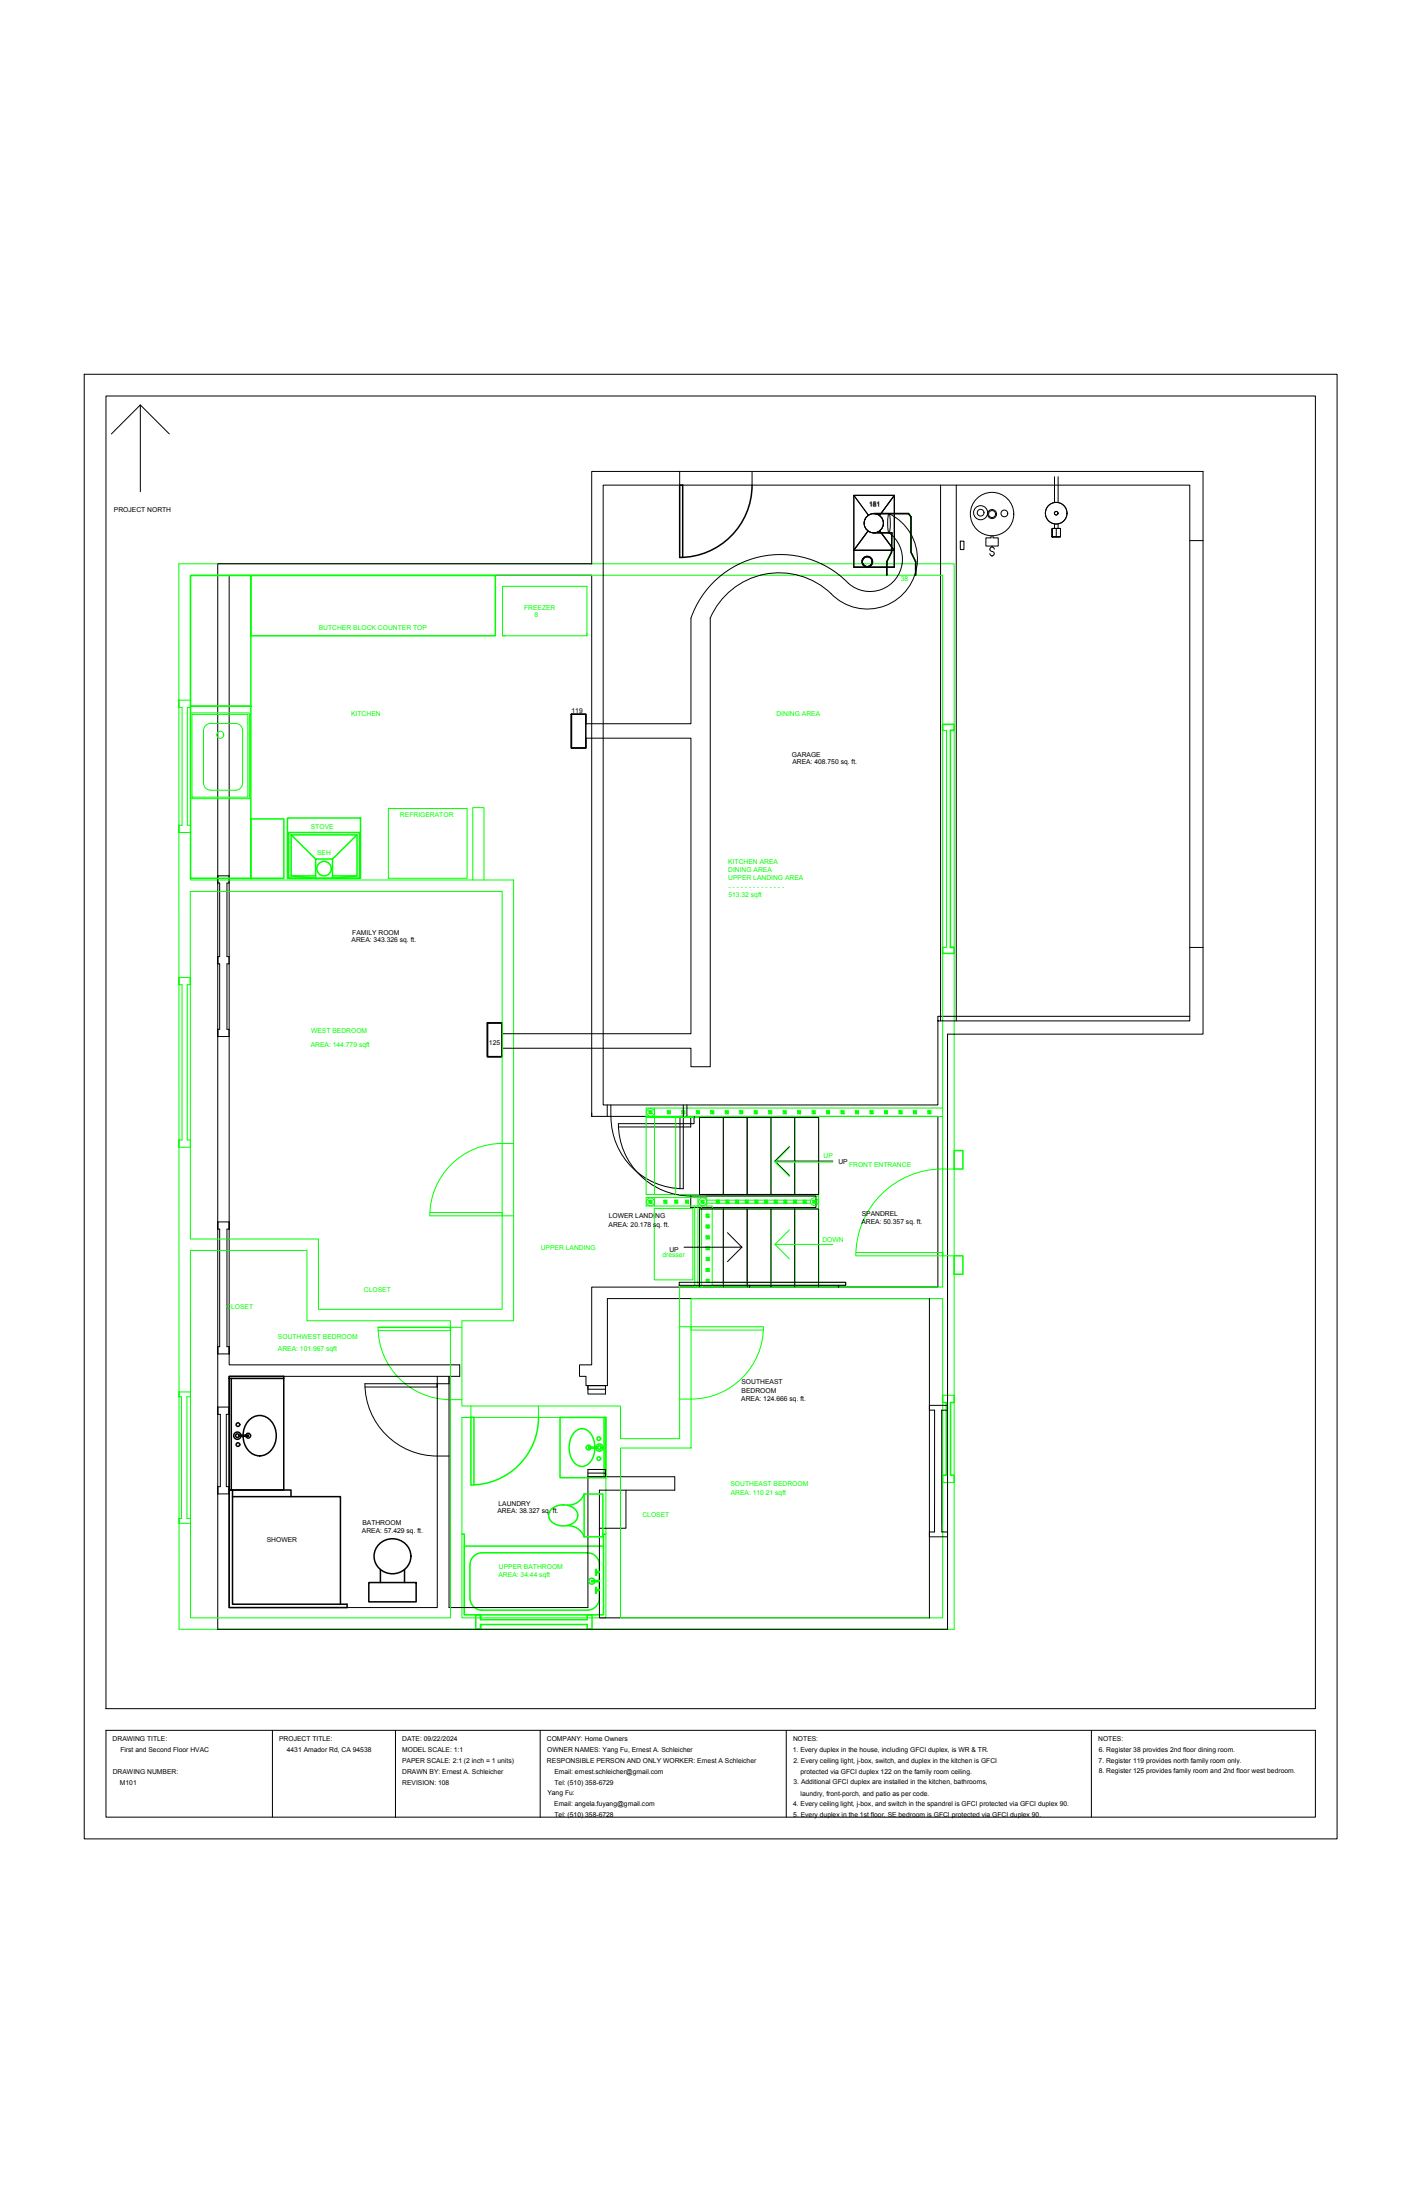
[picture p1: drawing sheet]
<svg xmlns="http://www.w3.org/2000/svg" width="279mm" height="432mm" viewBox="0 0 279 432" stroke-linecap="round" stroke-linejoin="round" font-family="sans-serif">
<!-- layer: A101-Floorplan-1st-floor -->
<g fill="none" stroke="#000" stroke-width=".2">
<path d="M133.4 92.5v2.7M147.6 92.5v2.7M167.5 97.2v14.1h8v-14.1M167.5 97.2h8l-2.9 4M167.5 97.2l2.9 3.9M184.5 95.2v105.2M187.6 95.2v105.2M206.9 93.6v5M207.6 93.6v5M42.7 110.7h73.4v-18.2h119.9v110.5h-50.1v116.8h-143.2zM170.3 104.2l-2.8 3.8h8M172.6 104.2l2.9 3.9"/>
<path d="M188.4 106.2h.7v1.7h-.7zM194.5 105.2v.4h-1.1v1.6h2.5v-1.6h-1.1v-.4M194.6 107.2v.2M194.6 109.1v.1M194.7 108.2a.43 .43 0 0 1 .4 .5 .43 .43 0 0 1-.4 .4 .43 .43 0 0 1-.5-.4M195.1 107.8a.43 .43 0 0 0-.4-.4 .43 .43 0 0 0-.5 .4 .43 .43 0 0 0 .5 .4M206.4 103.7h1.7v1.7h-1.7h1.7v-1.7h-1.7v1.7zM206.9 102.8v.9M207.2 103.7v1.7M207.6 102.8v.9M233.4 106.1h2.6M42.7 173.3h.4v14.5h-.4"/>
<path d="M42.7 171.9h2.3M44.9 171.9v1.4M45 173.3h-.5v14.5h.5M42.7 189.2h.4v12.8h-.4M44.9 187.8v1.4M45 189.2h-.5v12.8h.5M233.4 199.5h-49.4v17.4h-65.7v-121.7h115.1v105.2h-49.4M233.4 186h2.6M42.7 203.4h2.3M44.9 202v1.4M116.1 219.1v-106.2h-71.1v155h45.2v2.2h-45.2v45.4h40.8v-45.4M116.1 219.1h67.9v33.5h-67.9v15.3h-2.4v2.2h1.3v1.9h4.2v-17.1h63.2v62.6h-64.8v-25h14.8v-2.7h-17"/>
<path d="M116.1 218.5v.6M119.1 216.9v2.2M119.9 216.9v2.2M119.9 219.1a14.2 14.2 0 0 0 14.2 14.2M134.1 219.1h-.7v14.2M134.1 216.9v16.4M134.8 216.9v2.2M135.5 219.1v1.4h.7v-1.4M137.3 219.3h23.3v15.1h-23.3zM141.9 219.3v15.1M146.6 219.3v15.1M151.3 219.3v15.1"/>
<path d="M155.9 219.3v15.1M42.7 239.8h2.3M121.3 221.2h14.2v-.7h-14.2a14.2 14.2 0 0 0 14.2 14.2M135.5 234.7h24.6v2.3h-24.6zM141.9 237.3v15.3M146.6 237.3v15.3M151.3 237.3v15.3M154.9 225.1l-2.9 2.8M155.9 237.3v15.3M163.4 227.9h-11.4l2.9 2.8M42.7 241.2h.4v23.1h-.4M45 241.2h-.5v23.1h.5"/>
<path d="M133.3 251.7h32.6v.6h-32.6zM137.3 252.6v-15.3h23.3v15.3M142.7 241.9l2.9 2.9h-11.4M145.6 244.8l-2.9 2.8M147 252.3v.3M147.1 252.3v.3M164.5 252.3v.3M164.6 252.3v.3M42.7 276.2h2.3M42.7 277.6h.5v14.2h-.5M42.7 265.7h2.3M45 277.6h-.6v14.2h.6"/>
<path d="M71.6 272.2h14.2M88.1 271.6h-16.5a14.2 14.2 0 0 0 14.2 14.2h2.3M88.1 270.1v45.4h27.3v-27.1h3.4v1.4M115.4 272h3.4v1.6h-3.4zM115.4 272v.7h3.4M182.4 276.8h1v23.9h-1M182.4 275.8h3.5M185.9 276.8h-1.1v23.9h1.1M42.7 293.2h2.3M115.4 289.1h3.4M122.8 292.5v7.5h-5.2M182.4 301.6h3.5"/>
<circle cx="170.2" cy="110.2" r=".95"/>
<circle cx="171.4" cy="102.7" r="1.89"/>
<circle cx="192.4" cy="100.6" r="1.38"/>
<circle cx="192.4" cy="100.6" r=".66"/>
<circle cx="194.6" cy="100.9" r="4.3"/>
<circle cx="194.7" cy="100.9" r=".88"/>
<circle cx="194.7" cy="100.9" r=".68"/>
<circle cx="197.1" cy="100.8" r=".66"/>
<circle cx="207.2" cy="100.7" r="2.12"/>
<circle cx="207.2" cy="100.7" r=".35"/>
</g>
<!-- layer: A201-Floorplan-2nd-floor -->
<g fill="none" stroke="#0f0" stroke-width=".2">
<path d="M35.1 110.7h152.1v209.1h-152.1zM37.3 112.9h147.7v139.7h-51.7v29.8h-11.6v-6.4h-31.1v-16.8h10.2v-86.5h-63.4zM98.6 115.1h16.6v9.7h-16.6zM35.1 137.4h2.3v1.4h-.6v23.2h.6v1.4h-2.3M35.1 138.8h.6v23.2h-.6M37.4 139.9h11.5v16.9h-11.5zM115.2 124.3v.5M37.7 140.2h10.9v16.3h-10.9zM46.2 142h-4.8a1.42 1.42 0 0 0-1.5 1.4v10.3a1.42 1.42 0 0 0 1.5 1.4h4.8M46.2 142a1.42 1.42 0 0 1 1.4 1.4M47.6 143.4v10.3M47.6 153.7a1.42 1.42 0 0 1-1.4 1.4"/>
<path d="M76.2 158.7h15.4v13.7h-15.4zM185 143.4h.7v42.5h-.7M37.3 175h61.2v82h-36v-13.8h-25.1zM92.8 172.7v-14.2h2.2v14.2M35.1 193.3h.6v30.5h-.6M35.1 191.8h2.2M37.3 193.3h-.6v30.5h.7v1.4h-2.3M126.8 219.3h33.8v33.3v-15.3h-23.3v15.3M126.8 219.1h58.2M127.3 218h.6v.6l-.6-.6v.6h.6M127.6 218v.6M127.9 218l-.6 .6"/>
<path d="M128.4 217.5v16.9M130.9 218h.6v.6l-.6-.6v.6h.6M131.2 218v.6M131.5 218l-.6 .6M132.6 219.3v15.1M133.8 218h.6v.6l-.6-.6v.6h.6M134.1 218v.6M134.4 218l-.6 .6M136.6 218h.6v.6l-.6-.6v.6h.6M136.9 218v.6M137.2 218l-.6 .6M137.3 219.3v15.1"/>
<path d="M139.5 218h.6v.6l-.6-.6v.6h.6M139.8 218v.6M140.1 218l-.6 .6M141.9 219.3v15.1M142.3 218h.6v.6l-.6-.6v.6h.6M142.6 218v.6M142.9 218l-.6 .6M145.1 218h.6v.6l-.6-.6v.6h.6M145.4 218v.6M145.7 218l-.6 .6M146.6 219.3v15.1M148 218h.6v.6l-.6-.6v.6h.6"/>
<path d="M148.3 218v.6M148.6 218l-.6 .6M150.8 218h.6v.6l-.6-.6v.6h.6M151.1 218v.6M151.3 219.3v15.1M151.4 218l-.6 .6M153.7 218h.6v.6l-.6-.6v.6h.6M154 218v.6M154.3 218l-.6 .6M155.9 219.3v15.1M156.5 218h.6v.6l-.6-.6v.6h.6M156.8 218v.6"/>
<path d="M157.1 218l-.6 .6M159.3 218h.6v.6l-.6-.6v.6h.6M159.6 218v.6M159.9 218l-.6 .6M162.2 218h.6v.6l-.6-.6v.6h.6M162.5 218v.6M162.8 218l-.6 .6M165 218h.6v.6l-.6-.6v.6h.6M165.3 218v.6M165.6 218l-.6 .6M167.9 218h.6v.6l-.6-.6v.6h.6M168.2 218v.6"/>
<path d="M168.5 218l-.6 .6M170.7 218h.6v.6l-.6-.6v.6h.6M171 218v.6M171.3 218l-.6 .6M173.5 218h.6v.6l-.6-.6v.6h.6M173.8 218v.6M174.1 218l-.6 .6M176.4 218h.6v.6l-.6-.6v.6h.6M176.7 218v.6M177 218l-.6 .6M179.2 218h.6v.6l-.6-.6v.6h.6M179.5 218v.6"/>
<path d="M179.8 218l-.6 .6M182.1 218h.6v.6l-.6-.6v.6h.6M182.4 218v.6M182.7 218l-.6 .6M185 217.5h-58.2v16.9h33.8M84.3 238h14.2v.6M100.8 224.4a15.5 15.5 0 0 0-10.7 2.8 14.2 14.2 0 0 0-5.8 11.4h16.5M127.3 235.6h.6v.6l-.6-.6v.6h.6M127.6 235.6v.6M127.9 235.6l-.6 .6M128.4 237.2h7.5v14h-7.5zM128.4 235.1v1.6"/>
<path d="M130.3 235.6h.5v.5l-.5-.5v.5h.5M130.6 235.6v.6M130.8 235.6l-.5 .5M132.4 235.6h.6v.5l-.6-.5v.5h.6M132.7 235.6v.6M133 235.6l-.6 .5M134.5 235.6h.6v.5l-.6-.5v.5h.6M134.8 235.6v.6M135.1 235.6l-.6 .5M136.3 236.7v15.9h3.4v-15.9h-12.9v-1.6h11.9v1.6M136.9 235.1v17.5M137.5 235.6h.6v.5l-.6-.5v.5h.6"/>
<path d="M137.7 236.7v15.9M137.8 235.6v.6M138.1 235.6l-.6 .5M138.5 238.3h.6v.6l-.6-.6v.6h.6M138.7 234.7h21.9M138.7 236.2h20.4M138.7 235.6h20.4M138.8 238.3v.6M139.1 238.3l-.6 .6M140.5 235.6h.6v.5l-.6-.5v.5h.6M140.8 235.6v.6M141.1 235.6l-.6 .5"/>
<path d="M141.9 237.3v15.3M142.4 235.6h.6v.5l-.6-.5v.5h.6M142.7 235.6v.6M143 235.6l-.6 .5M144.3 235.6h.6v.5l-.6-.5v.5h.6M144.6 235.6v.6M144.9 235.6l-.6 .5M146.2 235.6h.6v.5l-.6-.5v.5h.6M146.5 235.6v.6M146.6 237.3v15.3M146.8 235.6l-.6 .5M148.1 235.6h.6v.5l-.6-.5v.5h.6"/>
<path d="M148.4 235.6v.6M148.7 235.6l-.6 .5M150 235.6h.6v.5l-.6-.5v.5h.6M150.3 235.6v.6M150.6 235.6l-.6 .5M151.3 237.3v15.3M151.9 235.6h.6v.5l-.6-.5v.5h.6M152.2 235.6v.6M152.5 235.6l-.6 .5M153.8 235.6h.6v.5l-.6-.5v.5h.6M154.1 235.6v.6M154.4 235.6l-.6 .5"/>
<path d="M154.9 225.2l-2.9 2.9M155.7 235.6h.6v.5l-.6-.5v.5h.6M155.9 237.3v15.3M156 235.6v.6M156.3 235.6l-.6 .5M157.6 235.6h.6v.6l-.6-.6v.6h.6M157.9 235.6v.6M158.2 235.6l-.6 .6M159.5 235.6h.6v.6l-.6-.6v.6h.6M159.8 235.6v.6M160.1 235.6l-.6 .6M163.4 228.1h-11.4l2.9 2.8"/>
<path d="M185 229.4h2.2M185 229.4a17 17 0 0 0-17.1 17.1h19.3M37.3 245.4h22.9v13.8h28.2v58.3h-51v-72.1M135.6 254.9h49.4v62.6h-63.3v-33.3h13.9zM138.5 249h.6v.5l-.6-.5v.5h.6v-.5l-.6 .5M138.5 244.7h.6v.6l-.6-.6v.6h.6v-.6l-.6 .6M138.5 242.6h.6v.6l-.6-.6v.6h.6v-.6l-.6 .6M138.5 240.4h.6v.6l-.6-.6v.6h.6v-.6l-.6 .6M138.6 251.1h.5v.6l-.5-.6v.6h.5M138.6 246.8h.5v.6l-.5-.6v.6h.5M138.8 240.4v.6M138.8 242.6v.6"/>
<path d="M138.8 244.7v.6M138.8 249v.6M138.8 246.8v.6M138.8 251.1v.6M139.1 246.8v.6M139.1 251.1l-.5 .6M139.1 246.8l-.5 .6M139.7 251.7h26.2v.6h-26.2M147 252.3v.3M147.1 252.3v.3M154.9 241.4l-2.9 2.8M163.4 244.2h-11.4l2.9 2.9"/>
<path d="M164.5 252.3v.3M164.6 252.3v.3M167.9 245.8h17.1M35.1 273.2h2.3v.9h-.7v23.9h.7v1h-2.3M35.1 274.1h.5v23.9h-.5M74.2 261.2h14.2M74.2 260.5a14.2 14.2 0 0 0 14.2 14.2h2.2M88.4 260.5h2.2M90.6 278.2h28.3v39.3h-28.3zM92.4 276v2.2h-1.8M105.6 276v2.2M133.3 260.4h2.3"/>
<path d="M149.8 261.1h-14.2v-.7h14.2a14.2 14.2 0 0 1-14.2 14.2h-2.3M185 273.9h2.2M185 291h2.2M91.1 303.5v13.4"/>
<circle cx="43.2" cy="144.2" r=".69"/>
<circle cx="127.6" cy="218.3" r=".77"/>
<circle cx="127.6" cy="235.9" r=".77"/>
<circle cx="137.8" cy="235.9" r=".77"/>
<circle cx="159.8" cy="235.9" r=".76"/>
</g>
<!-- layer: Title Block -->
<path d="M20.8 339.6h237.3v17.1h-237.3z" fill="none" stroke="#000" stroke-width=".2"/>
<!-- layer: 00-page-edge -->
<path d="M16.5 73.5h245.8v287.4h-245.8zM20.8 77.7h237.3v257.7h-237.3zM27.5 79.5l5.7 5.7M21.9 85.2l5.6-5.7v17M20.8 339.6h.1M53.5 339.6v17.1M77.6 339.6v17.1M106 339.6v17.1M154.3 339.6v17.1M214.1 339.6v17.1" fill="none" stroke="#000" stroke-width=".2"/>
<!-- layer: A201-Floorplan-2nd-floor -->
<g fill="none" stroke="#0f0" stroke-width=".3">
<path d="M37.4 113h11.8v25.6h-11.8zM49.2 113h48v11.8h-48zM171.4 100.8h6.9l.4 .6v7l1 1.8v2.7M171.5 104.6h3.5l-.1 3.8-.9 1.8v2.7M35.1 137.4v1.4M37.4 138.6h11.8v33.8h-11.8zM185 143.4v-1.2h2.2v1.2h-.7M187.2 143.4h-.7v42.5M35.1 162v1.4M49.2 160.7h6.5v11.7h-6.5zM56.4 160.5h14.3v11.9h-14.3zM56.6 163.4h13.9v9h-13.9z"/>
<path d="M57.1 163.9l4.8 4.7M61.9 171.9h-4.8v-8h12.9v8h-4.8M65.2 168.6v3.8l4.8-.5M70 163.9l-4.8 4.7h-3.3v3.8l-4.8-.5M35.1 191.8v1.5M37.3 191.8v1.5M185 185.9v1.2h2.2v-1.2h-.7M186.5 185.9h.7M35.1 223.8v1.4M187.2 225.8h1.7v3.6h-1.7zM185 245.8v.7M187.2 246.5h1.7v3.6h-1.7z"/>
<path d="M35.1 273.2v.9M74.2 260.5h14.2v.7M105.7 278.2a13.3 13.3 0 0 1-13.3 13.3v-13.3h.6v13.2M109.9 278.2h9v11.8h-9zM118.5 278.2v11.8M185 273.9v1.4h.7v14.2h-.7v1.5M187.2 273.9v1.4h-.7v14.2h.7v1.5M35.1 298v1M108.3 296.1a3.3 3.3 0 0 1 5 .9 2.1 2.1 0 0 1-2.1 2.4 2.77 2.77 0 0 1-3.5-2v-.4zM111.3 299.4a3.4 3.4 0 0 1 3.3 2.2M112.8 281a2.09 2.09 0 0 1 3.5 1 4.7 4.7 0 0 1-1.1 5.5 2.11 2.11 0 0 1-3.1-1.3 4.9 4.9 0 0 1 .7-5.2zM114.6 293.2h3.7v8.4h-3.7"/>
<path d="M114.6 293.2v8.4M114.6 293.2a3.4 3.4 0 0 1-3.3 2.2M117.3 284h-1.8v.2h1.8M90.6 301.1h.5v15.8h27.3v-15.8h.5M91.1 303.5h27.3M92.2 307.1v6.6a2.37 2.37 0 0 0 2.4 2.3h20.6a2.37 2.37 0 0 0 2.4-2.3v-6.6M92.2 307.1a2.37 2.37 0 0 1 2.4-2.3h20.6a2.37 2.37 0 0 1 2.4 2.3M94.3 316.9v1h20.9v-1h1v2.9h-1v-1h-20.9v1M94.3 317.9v-1h-.9v2.9h.9v-1M117 308.5h.6M117 312h.6M117.6 308.7h-.6v.4v-1.1h-.1v1.1h.1"/>
<path d="M117.6 312.2h-.6v.5v-1.1h-.1v1.1h.1M117.6 310.2h-1.5v.3h1.5"/>
<circle cx="63.6" cy="170.5" r="1.42"/>
<circle cx="115.5" cy="284.1" r=".47"/>
<circle cx="117.5" cy="282.4" r=".35"/>
<circle cx="117.5" cy="286.3" r=".35"/>
<circle cx="117.6" cy="284.1" r=".71"/>
<circle cx="117.6" cy="284.1" r=".35"/>
<circle cx="116.1" cy="310.3" r=".59"/>
</g>
<!-- layer: A101-Floorplan-1st-floor -->
<g fill="none" stroke="#000" stroke-width=".3">
<path d="M147.6 95.2a14.2 14.2 0 0 1-14.2 14.2v-14.2h.5v14.2M112.1 140.2h2.8v6.6h-2.8zM42.7 171.9v1.4M42.7 187.8v1.4M42.7 202v1.4M95.6 200.8h2.9v6.6h-2.9zM42.7 239.8v1.4M45 239.8v1.4M42.7 264.3v1.4M42.7 276.2v1.4M45 270.6v-.5h10.7v22.3h-10.3M45 264.3v1.4"/>
<path d="M45 270.6v22.6M45 270.6h10.7M45.4 270.6v21.8M49.1 278.5a3 3 0 0 1 4.8 1.7 4.2 4.2 0 0 1-2.3 5.5 3.3 3.3 0 0 1-3.8-3.1 4.4 4.4 0 0 1 1.3-4.1zM85.8 271.6v.6M42.7 291.8v1.4M45 292.4h.6v22.5h22.5v.6h-23.1zM45 292.4h.4M45.6 293.8h21.2v21.1M45.6 292.4h11.5v1.4M46.9 281.7h1.8v.2h-1.8M72.4 310.6h9.2v3.8h-9.2z"/>
<path d="M74.5 303a3.5 3.5 0 0 1 4.9-.1 3.5 3.5 0 0 1 .2 5 3.5 3.5 0 0 1-5 .1 3.5 3.5 0 0 1-.1-5zM74.6 308v2.6M79.4 308v2.6"/>
<circle cx="46.7" cy="279.6" r=".35"/>
<circle cx="46.6" cy="281.8" r=".71"/>
<circle cx="46.6" cy="281.8" r=".35"/>
<circle cx="46.7" cy="283.5" r=".35"/>
<circle cx="48.7" cy="281.8" r=".47"/>
</g>
<!-- layer: A201-Text -->
<path d="M98.6 124.8h.5" fill="none" stroke="#0f0" stroke-width=".2"/>
<!-- layer: M101-HVAC -->
<g fill="none" stroke="#000" stroke-width=".2">
<path d="M167.5 97.2h8v14.1M167.5 97.2h8l-2.9 4 2.9-4v14.1h-8M167.5 97.2l2.9 3.9M167.5 97.2v14.1M166.5 114.5a18.6 18.6 0 0 0-30.9 6.8M170.3 104.2l-2.8 3.8h8h-8zM172.6 104.2l2.9 3.9-2.9-3.9M174.4 100.8a9.8 9.8 0 0 1 3.7 14.7 9.8 9.8 0 0 1-15 1 14.7 14.7 0 0 0-23.7 4.8M174.4 104.6a6.4 6.4 0 0 1 1.3 9.1 6.4 6.4 0 0 1-9.2 .8M174.4 100.8a7.1 7.1 0 0 1 0 3.8 7.1 7.1 0 0 1 0-3.8zM175.5 108v3.3h-8M135.6 121.3v20.7h-20.7"/>
<path d="M139.4 121.3v88.1h-3.8v-3.7h-37.1M114.9 144.9h20.7v58h-37.1"/>
<circle cx="170.2" cy="110.2" r=".95"/>
<circle cx="170.2" cy="110.2" r="1.06"/>
<circle cx="171.4" cy="102.7" r="1.89"/>
</g>
<path d="M171.4 100.8h6.9l.4 .6v7l1 1.8v2.7M171.5 104.6h3.5l-.1 3.8-.9 1.8v2.7M114.9 142v-1.8h-2.8v6.6h2.8v-1.9M98.5 202.9v-2.1h-2.9v6.6h2.9v-1.7" fill="none" stroke="#000" stroke-width=".3"/>
<g font-size="1.3">
<text x="22.3" y="100.4">PROJECT NORTH</text>
<text x="170.5" y="99.4">181</text>
<text x="112.1" y="139.8">119</text>
<text x="155.4" y="148.7">GARAGE</text>
<text x="155.5" y="150">AREA: 408.750 sq. ft.</text>
<text x="69" y="184.8">AREA: 343.326 sq. ft.</text>
<text x="69.1" y="183.5">FAMILY ROOM</text>
<text x="95.9" y="205.2">125</text>
<text x="164.5" y="228.4">UP</text>
<text x="119.4" y="239.1">LOWER LANDING</text>
<text x="169.1" y="238.7">SPANDREL</text>
<text x="119.4" y="240.8">AREA: 20.178 sq. ft.</text>
<text x="131.3" y="245.7">UP</text>
<text x="169" y="240.3">AREA: 50.357 sq. ft.</text>
<text x="145.4" y="275">AREA: 124.666 sq. ft.</text>
<text x="145.5" y="271.7">SOUTHEAST</text>
<text x="145.5" y="273.4">BEDROOM</text>
<text x="71.1" y="299.3">BATHROOM</text>
<text x="97.6" y="297">AREA: 38.327 sq. ft.</text>
<text x="97.8" y="295.6">LAUNDRY</text>
<text x="52.3" y="302.7">SHOWER</text>
<text x="71" y="300.8">AREA: 57.429 sq. ft.</text>
<text x="22.1" y="341.8">DRAWING TITLE:</text>
<text x="54.8" y="341.8">PROJECT TITLE:</text>
<text x="78.9" y="341.7">DATE: 09/22/2024</text>
<text x="107.3" y="341.7">COMPANY: Home Owners</text>
<text x="155.6" y="341.8">NOTES:</text>
<text x="215.5" y="341.8">NOTES:</text>
<text x="23.6" y="343.9">First and Second Floor HVAC</text>
<text x="56.3" y="343.9">4431 Amador Rd, CA 94538</text>
<text x="78.9" y="343.9">MODEL SCALE: 1:1</text>
<text x="78.9" y="346">PAPER SCALE: 2:1 (2 inch = 1 units)</text>
<text x="107.3" y="346">RESPONSIBLE PERSON AND ONLY WORKER: Ernest A Schleicher</text>
<text x="107.4" y="343.8">OWNER NAMES: Yang Fu, Ernest A. Schleicher</text>
<text x="155.6" y="343.9">1. Every duplex in the house, including GFCI duplex, is WR &amp; TR.</text>
<text x="155.7" y="346">2. Every ceiling light, j-box, switch, and duplex in the kitchen is GFCI</text>
<text x="215.6" y="345.9">7. Register 119 provides north family room only.</text>
<text x="215.6" y="347.9">8. Register 125 provides family room and 2nd floor west bedroom.</text>
<text x="215.6" y="343.8">6. Register 38 provides 2nd floor dining room.</text>
<text x="22.1" y="348.1">DRAWING NUMBER:</text>
<text x="23.5" y="350.3">M101</text>
<text x="78.9" y="350.3">REVISION: 108</text>
<text x="78.9" y="348.1">DRAWN BY: Ernest A. Schleicher</text>
<text x="107.4" y="352.4">Yang Fu:</text>
<text x="108.8" y="348.1">Email: ernest.schleicher@gmail.com</text>
<text x="108.8" y="350.3">Tel: (510) 358-6729</text>
<text x="155.7" y="350.2">3. Additional GFCI duplex are installed in the kitchen, bathrooms,</text>
<text x="157.1" y="348.1">protected via GFCI duplex 122 on the family room ceiling.</text>
<text x="157.1" y="352.4">laundry, front-porch, and patio as per code.</text>
<text x="108.7" y="354.5">Email: angela.fuyang@gmail.com</text>
<text x="108.8" y="356.7">Tel: (510) 358-6728</text>
<text x="155.6" y="354.6">4. Every ceiling light, j-box, and switch in the spandrel is GFCI protected via GFCI duplex 90.</text>
<text x="155.6" y="356.6">5. Every duplex in the 1st floor, SE bedroom is GFCI protected via GFCI duplex 90.</text>
</g>
<g font-size="1.3" fill="#0f0">
<text x="102.8" y="119.7">FREEZER</text>
<text x="176.7" y="114.1">38</text>
<text x="62.5" y="123.6">BUTCHER BLOCK COUNTER TOP</text>
<text x="104.8" y="121.1">8</text>
<text x="68.9" y="140.6">KITCHEN</text>
<text x="152.3" y="140.5">DINING AREA</text>
<text x="78.5" y="160.4">REFRIGERATOR</text>
<text x="61" y="162.6">STOVE</text>
<text x="62.2" y="167.8">SEH</text>
<text x="142.9" y="171.2">DINING AREA</text>
<text x="142.9" y="172.8">UPPER LANDING AREA</text>
<text x="142.9" y="169.6">KITCHEN AREA</text>
<text x="142.9" y="176">513.32 sqft</text>
<text x="142.9" y="174.4">- - - - - - - - - - - - - -</text>
<text x="61" y="202.8">WEST BEDROOM</text>
<text x="61" y="205.4">AREA: 144.779 sqft</text>
<text x="161.6" y="227.3">UP</text>
<text x="166.6" y="229.1">FRONT ENTRANCE</text>
<text x="106.1" y="245.4">UPPER LANDING</text>
<text x="161.3" y="243.8">DOWN</text>
<text x="130" y="246.7">dresser</text>
<text x="44.4" y="256.9">CLOSET</text>
<text x="71.4" y="253.5">CLOSET</text>
<text x="54.5" y="262.8">SOUTHWEST BEDROOM</text>
<text x="54.5" y="265.3">AREA: 101.967 sqft</text>
<text x="143.3" y="291.7">SOUTHEAST BEDROOM</text>
<text x="143.4" y="293.4">AREA: 110.21 sqft</text>
<text x="126" y="297.8">CLOSET</text>
<text x="97.8" y="309.5">AREA: 34.44 sqft</text>
<text x="97.9" y="308">UPPER BATHROOM</text>
</g>
</svg>
